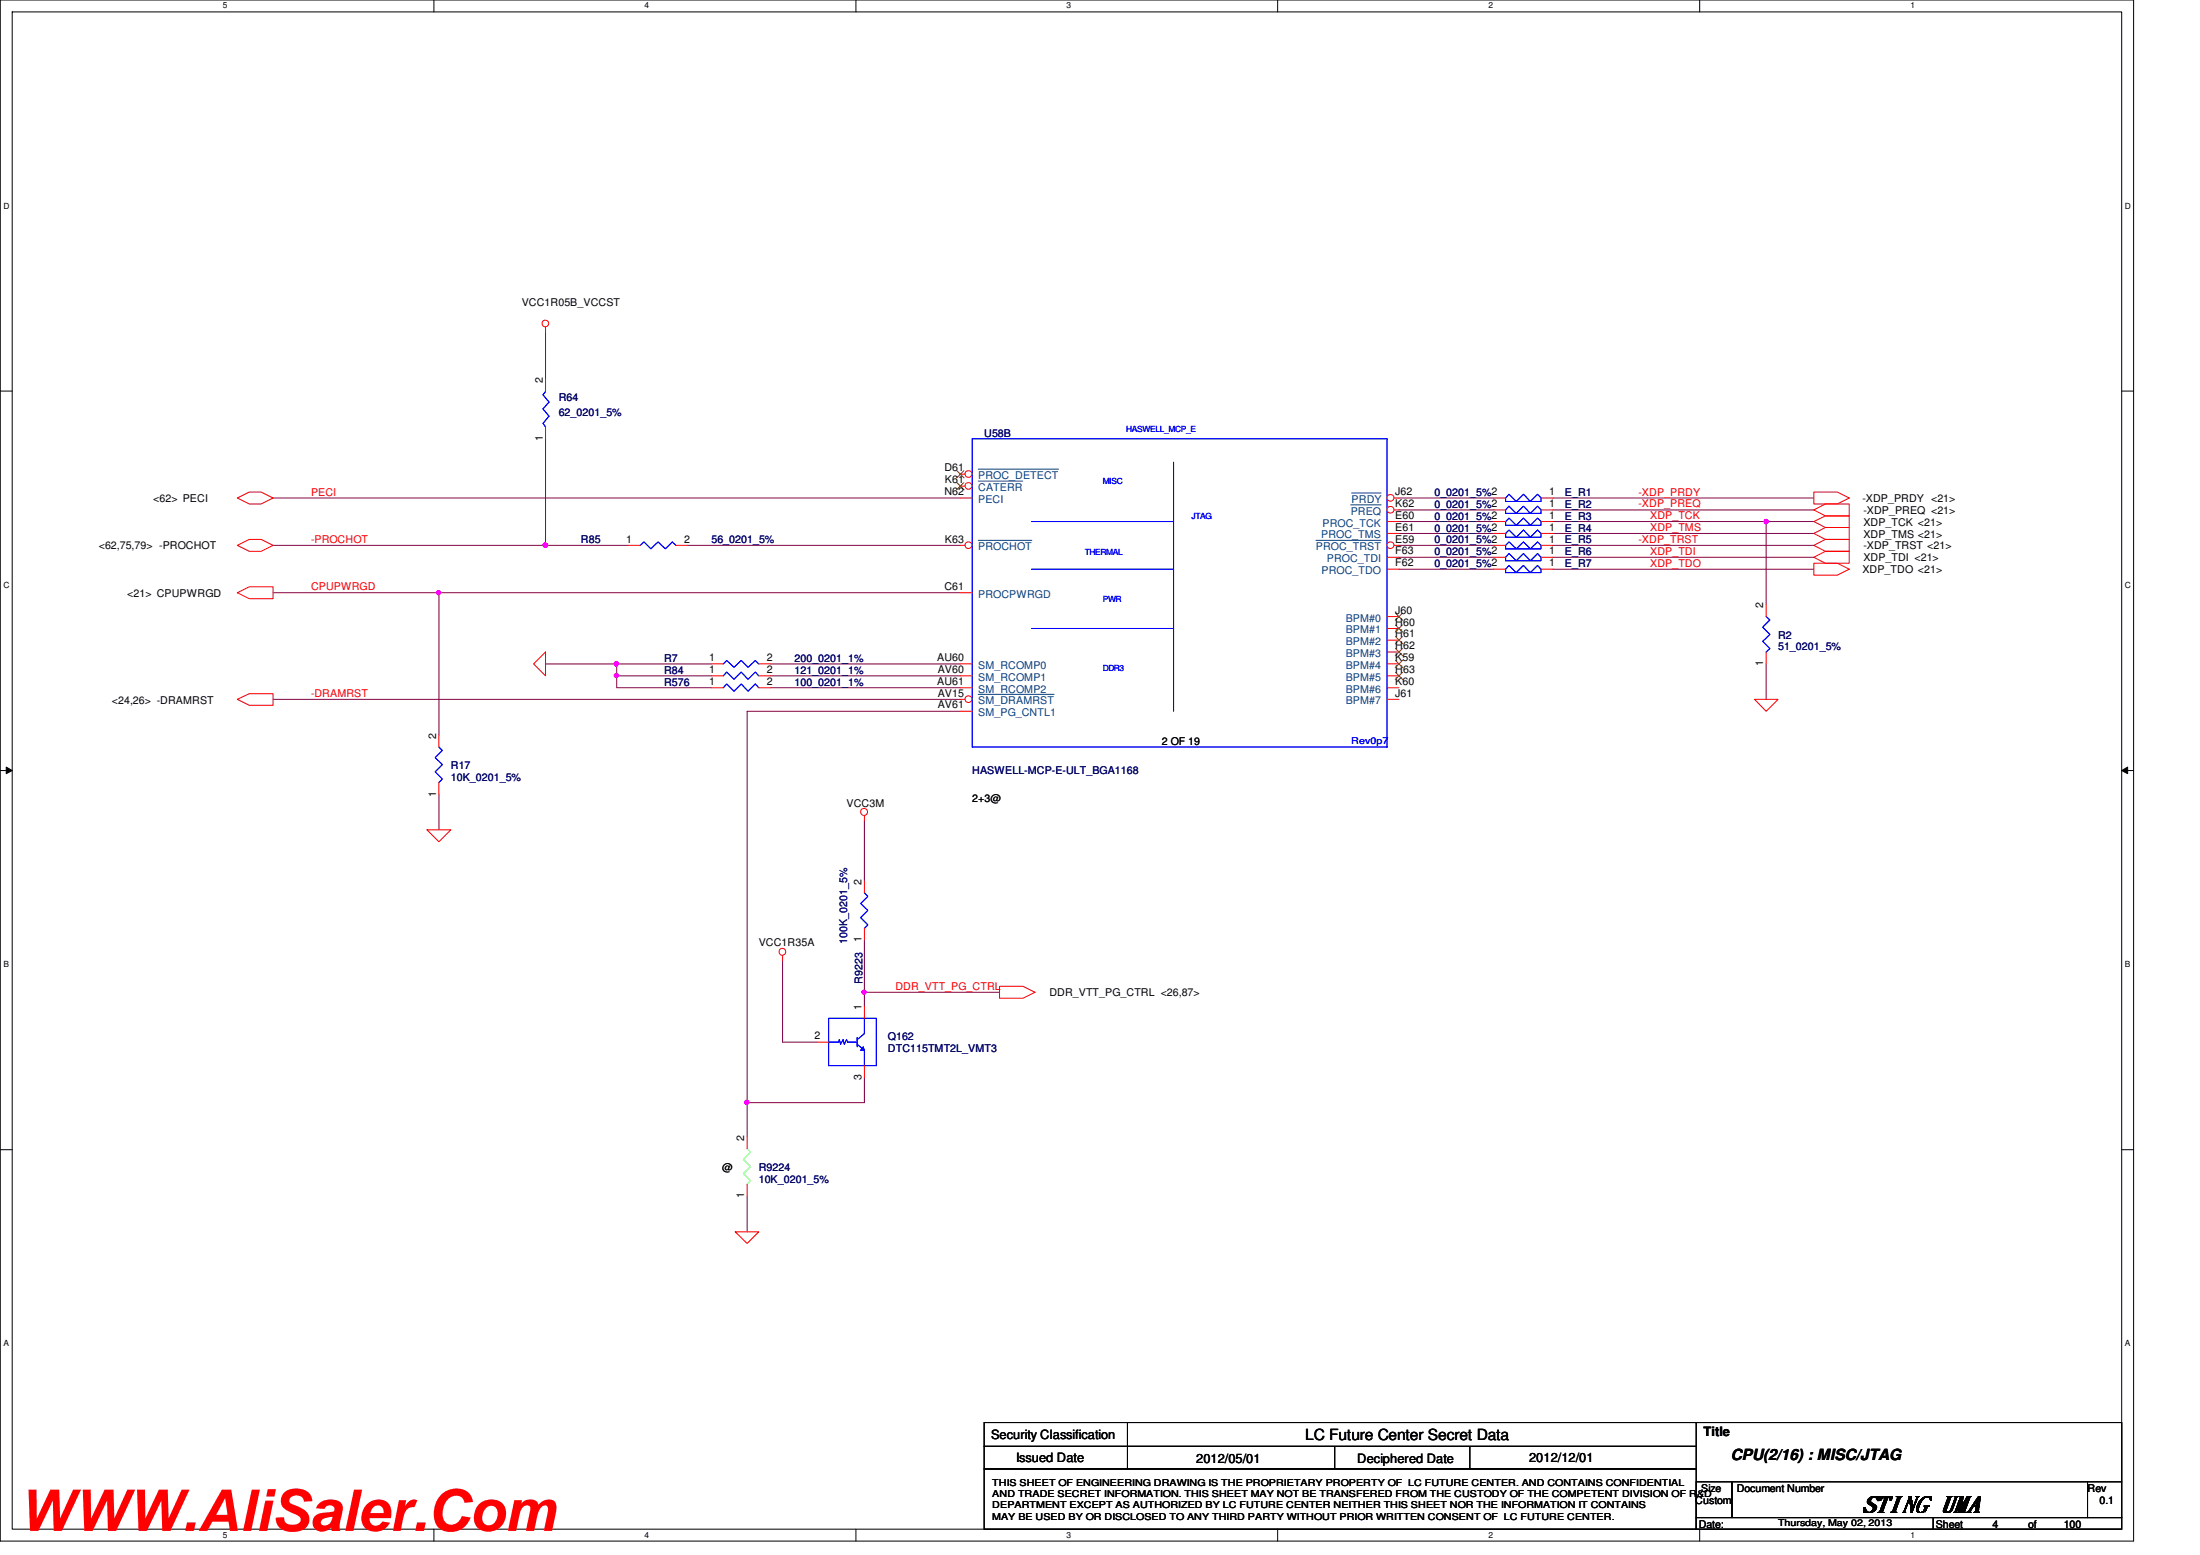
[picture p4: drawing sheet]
<svg xmlns="http://www.w3.org/2000/svg" width="297mm" height="210mm" viewBox="0 0 297 210" stroke-linecap="round" stroke-linejoin="round" font-family="sans-serif">
<path d="M0 0h288.1v208h-288.1zM1.6 1.6h284.9v204.8h-284.9z" fill="none" stroke="#000" stroke-width=".14"/>
<g fill="#fff">
<path d="M30.1 .2h.6v1.2h-.6z"/>
<path d="M30.1 206.6h.6v1.2h-.6z"/>
</g>
<path d="M58.6 0v1.6M58.6 206.4v1.6" fill="none" stroke="#000" stroke-width=".14"/>
<g fill="#fff">
<path d="M87 .2h.6v1.2h-.6z"/>
<path d="M87 206.6h.6v1.2h-.6z"/>
</g>
<path d="M115.6 0v1.6M115.6 206.4v1.6" fill="none" stroke="#000" stroke-width=".14"/>
<g fill="#fff">
<path d="M144 .2h.6v1.2h-.6z"/>
<path d="M144 206.6h.6v1.2h-.6z"/>
</g>
<path d="M172.5 0v1.6M172.5 206.4v1.6" fill="none" stroke="#000" stroke-width=".14"/>
<g fill="#fff">
<path d="M201 .2h.5v1.2h-.5z"/>
<path d="M201 206.6h.5v1.2h-.5z"/>
</g>
<path d="M229.5 0v1.6M229.5 206.4v1.6" fill="none" stroke="#000" stroke-width=".14"/>
<g fill="#fff">
<path d="M257.9 .2h.6v1.2h-.6z"/>
<path d="M257.9 206.6h.6v1.2h-.6z"/>
<path d="M.5 27.2h.7v1.2h-.7z"/>
<path d="M286.9 27.2h.8v1.2h-.8z"/>
<path d="M.5 78.4h.7v1.1h-.7z"/>
<path d="M286.9 78.4h.8v1.1h-.8z"/>
</g>
<path d="M0 52.8h1.6M286.5 52.8h1.6" fill="none" stroke="#000" stroke-width=".14"/>
<g fill="#fff">
<path d="M.5 129.6h.7v1.2h-.7z"/>
<path d="M286.9 129.6h.7v1.2h-.7z"/>
</g>
<path d="M0 104h1.6M.8 103.5l.8 .5-.8 .4zM286.5 104h1.6M286.5 104l.8-.5v.9z" fill="none" stroke="#000" stroke-width=".14"/>
<path d="M.8 103.5l.8 .5-.8 .4zM286.5 104l.8-.5v.9z" fill="#000"/>
<g fill="#fff">
<path d="M.5 180.8h.7v1.1h-.7z"/>
<path d="M286.9 180.8h.7v1.1h-.7z"/>
</g>
<path d="M0 155.2h1.6M286.5 155.2h1.6" fill="none" stroke="#000" stroke-width=".14"/>
<circle cx="67.3" cy="65.6" r=".23" fill="#80ff00"/>
<path d="M73.7 73.6h11.2" fill="none" stroke="#800040" stroke-width=".14"/>
<circle cx="73.6" cy="73.6" r=".32" fill="#f0f"/>
<circle cx="73.6" cy="73.6" r=".32" fill="none" stroke="#f0f" stroke-width=".14"/>
<path d="M73.7 59.2v14.4h-36.8M73.7 44.8v6.4M36.9 80h92.8" fill="none" stroke="#800040" stroke-width=".14"/>
<circle cx="59.2" cy="80" r=".3" fill="#f0f"/>
<circle cx="59.2" cy="80" r=".3" fill="none" stroke="#f0f" stroke-width=".14"/>
<path d="M36.9 67.2h92.8M92.9 73.6h36.8M59.3 80v19.2M83.3 89.6h12.8M104.1 89.6h25.6M104.1 91.2h25.6M104.1 92.8h25.6M59.3 107.2v4.8" fill="none" stroke="#800040" stroke-width=".14"/>
<circle cx="83.2" cy="89.6" r=".31" fill="#f0f"/>
<circle cx="83.2" cy="89.6" r=".31" fill="none" stroke="#f0f" stroke-width=".14"/>
<path d="M96.1 91.2h-12.8v1.6h12.8" fill="none" stroke="#800040" stroke-width=".14"/>
<circle cx="83.2" cy="91.2" r=".3" fill="#f0f"/>
<circle cx="83.2" cy="91.2" r=".3" fill="none" stroke="#f0f" stroke-width=".14"/>
<path d="M36.9 94.4h92.8M73.7 89.6h9.6v1.6M100.9 96v52.8h15.8v-3.3M100.9 148.8v4.7M100.9 161.5v4.8" fill="none" stroke="#800040" stroke-width=".14"/>
<circle cx="100.8" cy="148.8" r=".3" fill="#f0f"/>
<circle cx="100.8" cy="148.8" r=".3" fill="none" stroke="#f0f" stroke-width=".14"/>
<path d="M116.7 110.7v8.2M105.7 129.6v11.1h4.6M116.7 133.9v1.9" fill="none" stroke="#800040" stroke-width=".14"/>
<circle cx="116.7" cy="133.9" r=".3" fill="#f0f"/>
<circle cx="116.7" cy="133.9" r=".3" fill="none" stroke="#f0f" stroke-width=".14"/>
<path d="M209.7 73.6h35.2M209.7 72h35.2M209.7 75.2h35.2M209.7 67.2h35.2M209.7 70.4h35.2M100.9 96h28.8M238.5 89.6v4.8M116.7 126.9v7h18.3" fill="none" stroke="#800040" stroke-width=".14"/>
<circle cx="238.5" cy="70.4" r=".3" fill="#f0f"/>
<circle cx="238.5" cy="70.4" r=".3" fill="none" stroke="#f0f" stroke-width=".14"/>
<path d="M188.9 67.2h12.8M188.9 68.8h12.8M188.9 70.4h12.8M188.9 72h12.8M188.9 73.6h12.8M188.9 75.2h12.8M188.9 76.8h12.8M209.7 76.8h35.2M209.7 68.8h35.2M238.5 70.4v11.2" fill="none" stroke="#800040" stroke-width=".14"/>
<g fill="none" stroke="#f00" stroke-width=".14">
<path d="M73.7 44.2v.6M32 67.2l1.7-.8h1.6l1.6 .8-1.6 .8h-1.6zM32 73.6l1.7-.8h1.6l1.6 .8-1.6 .8h-1.6zM201.7 76.8h1.6M208.1 76.8h1.6M244.9 66.4h3.2l1.6 .8-1.6 .8h-3.2zM244.9 76h3.2l1.6 .8-1.6 .8h-3.2zM244.9 68.8l1.6-.8h3.2v1.6h-3.2zM244.9 70.4l1.6-.8h3.2v1.6h-3.2zM244.9 72l1.6-.8h3.2v1.6h-3.2zM244.9 73.6l1.6-.8h3.2v1.6h-3.2zM244.9 75.2l1.6-.8h3.2v1.6h-3.2z"/>
<path d="M32 80l1.7-.8h3.2v1.6h-3.2zM32 94.4l1.7-.8h3.2v1.6h-3.2zM73.7 88v3.2l-1.7-1.6zM236.9 94.4h3.2l-1.6 1.6zM57.7 112h3.2l-1.6 1.6zM116.7 110.1v.6M105.7 129v.6M135 133.1h3.1l1.6 .8-1.6 .8h-3.1zM99.3 166.3h3.1l-1.5 1.6z"/>
<circle cx="73.6" cy="43.7" r=".45"/>
<circle cx="116.7" cy="109.6" r=".47"/>
<circle cx="105.6" cy="128.5" r=".46"/>
</g>
<path d="M132.9 192h96.1v3.2h-96.1zM132.9 195.2h96.1v3.1h-96.1zM132.9 198.3h96.1v8.1h-96.1zM152.2 192v6.3M180.2 195.2v3.1M198.5 195.2v3.1M228.9 192h57.6v8M229 200h4.8v4.9h-4.8zM229 204.9h32v1.5h-32zM233.8 200h48.1v4.9h-48.1zM261 204.9h25.5v1.5h-25.5zM281.9 200h4.6v4.9h-4.6z" fill="none" stroke="#000" stroke-width=".14"/>
<path d="M131.3 59.2h56v41.6h-56zM139.3 70.4h19.1M139.3 76.8h19.1M158.4 62.4v33.6M203.7 76.3l1 1 1-1 .9 1 1-1 .5 .5v.5h-4.8v-.5zM139.3 84.8h19.1" fill="none" stroke="#00f" stroke-width=".14"/>
<circle cx="187.7" cy="68.8" r=".46" fill="#fff"/>
<g fill="none" stroke="#f00" stroke-width=".14">
<path d="M188.3 68.8h.6"/>
<circle cx="187.7" cy="68.8" r=".46"/>
</g>
<path d="M182.4 68.2h4.1" fill="none" stroke="#004080" stroke-width=".14"/>
<circle cx="187.7" cy="67.2" r=".46" fill="#fff"/>
<g fill="none" stroke="#f00" stroke-width=".14">
<path d="M187.3 70.4h1.6M188.3 67.2h.6"/>
<circle cx="187.7" cy="67.2" r=".46"/>
</g>
<path d="M182.5 66.5h4" fill="none" stroke="#004080" stroke-width=".14"/>
<circle cx="187.7" cy="73.6" r=".46" fill="#fff"/>
<g fill="none" stroke="#f00" stroke-width=".14">
<path d="M188.3 73.6h.6"/>
<circle cx="187.7" cy="73.6" r=".46"/>
</g>
<path d="M177.7 72.9h8.8" fill="none" stroke="#004080" stroke-width=".14"/>
<circle cx="130.8" cy="73.6" r=".46" fill="#fff"/>
<g fill="none" stroke="#f00" stroke-width=".14">
<path d="M129.7 73.6h.6M129.7 80h1.6"/>
<circle cx="130.8" cy="73.6" r=".46"/>
</g>
<path d="M132.1 72.9h7.2" fill="none" stroke="#004080" stroke-width=".14"/>
<circle cx="130.8" cy="65.6" r=".46" fill="#fff"/>
<g fill="none" stroke="#f00" stroke-width=".14">
<path d="M129.7 65.6h.6M129.7 67.2h1.6"/>
<circle cx="130.8" cy="65.6" r=".46"/>
</g>
<path d="M129.2 65.2l1 .9M130.1 65.2l-.9 .9" fill="none" stroke="#804000" stroke-width=".14"/>
<path d="M132.1 64.9h6" fill="none" stroke="#004080" stroke-width=".14"/>
<circle cx="130.8" cy="64" r=".46" fill="#fff"/>
<g fill="none" stroke="#f00" stroke-width=".14">
<path d="M129.7 64h.6M187.3 72h1.6M187.3 75.2h1.6M187.3 76.8h1.6M129.7 89.6h1.6M129.7 91.2h1.6M129.7 92.8h1.6M129.7 96h1.6M187.3 83.2h1.6M187.3 86.4h1.6M187.3 84.8h1.6M187.3 88h1.6"/>
<path d="M187.3 94.4h1.6M187.3 92.8h1.6M187.3 91.2h1.6M187.3 89.6h1.6"/>
<circle cx="130.8" cy="64" r=".46"/>
</g>
<g fill="none" stroke="#804000" stroke-width=".14">
<path d="M129.2 63.5l1 1M130.1 63.5l-.9 1M188.4 82.8l1 .9M188.4 85.9l1 1M188.4 84.4l1 .9M188.4 87.5l1 1M188.4 90.8l1 .9M188.4 89.2l1 .9M189.4 82.8l-1 .9M189.4 85.9l-1 1M189.4 84.4l-1 .9M189.4 87.5l-1 1"/>
<path d="M189.4 90.8l-1 .9M189.4 89.2l-1 .9"/>
</g>
<path d="M132.1 63.3h10.8" fill="none" stroke="#004080" stroke-width=".14"/>
<circle cx="130.8" cy="94.4" r=".46" fill="#fff"/>
<g fill="none" stroke="#f00" stroke-width=".14">
<path d="M73.7 57.6v1.6M73.7 51.2v1.6M84.9 73.6h1.5M91.3 73.6h1.6M201.7 67.2h1.6M201.7 68.8h1.6M201.7 70.4h1.6M201.7 72h1.6M201.7 73.6h1.6M201.7 75.2h1.6M208.1 67.2h1.6M208.1 68.8h1.6"/>
<path d="M208.1 70.4h1.6M208.1 72h1.6M208.1 73.6h1.6M208.1 75.2h1.6M59.3 99.2v1.6M96.1 92.8h1.6M96.1 89.6h1.6M96.1 91.2h1.6M102.4 92.8h1.7M102.4 89.6h1.7M102.4 91.2h1.7M129.7 94.4h.6"/>
<path d="M238.5 88v1.6M238.5 81.6v1.6M59.3 105.6v1.6M116.7 118.9v1.6M116.7 125.3v1.6M116.7 135.8v1.7M100.9 159.9v1.6M100.9 153.5v1.6M110.3 140.7h1.6M116.7 143.8v1.7"/>
<circle cx="130.8" cy="94.4" r=".46"/>
</g>
<path d="M132.1 93.7h10.2" fill="none" stroke="#004080" stroke-width=".14"/>
<g fill="none" stroke="#00f" stroke-width=".14">
<path d="M73.7 52.8l-.4 .5 .8 1-.8 .9 .8 1-.8 1 .4 .4M86.4 73.6l.5-.4 1 .9 1-.9 .9 .9 1-.9 .5 .4M203.3 70.4l.4-.5 1 1 1-1 .9 1 1-1 .5 .5v.5h-4.8zM203.3 72l.4-.5 1 1 1-1 .9 1 1-1 .5 .5v.5h-4.8zM203.3 73.6l.4-.4 1 .9 1-.9 .9 .9 1-.9 .5 .4v.5h-4.8zM203.7 66.7l1 1 1-1 .9 1 1-1 .5 .5v.5h-4.8v-.5zM203.7 68.3l1 1 1-1 .9 1 1-1 .5 .5v.5h-4.8v-.5zM203.7 74.7l1 1 1-1 .9 1 1-1 .5 .5v.5h-4.8v-.5zM97.7 92.8l.4-.5 1 1 1-1 .9 1 1-1 .4 .5M97.7 89.6l.4-.4 1 .9 1-.9 .9 .9 1-.9 .4 .4M97.7 91.2l.4-.5 1 1 1-1 .9 1 1-1 .4 .5M238.5 83.2l.5 .5-1 1 1 .9-1 1 1 .9-.5 .5"/>
<path d="M59.3 100.8l.4 .5-.9 1 .9 .9-.9 1 .9 1-.4 .4M111.9 137.5h6.4v6.3h-6.4zM116.7 120.5l.5 .5-1 1 1 .9-1 1 1 .9-.5 .5M116.7 137.5v2l-1 .8M111.9 140.7h1.3l.1-.4 .2 .7 .3-.7 .2 .7 .3-.7 .2 .4h1.2M115.7 140v1.3M115.7 141l1 .8-.2-.5-.3 .5h.5v2"/>
</g>
<path d="M100.9 155.1l.4 .4-.9 1 .9 1-.9 .9 .9 1-.4 .5" fill="none" stroke="#80ff80" stroke-width=".14"/>
<circle cx="73.6" cy="73.6" r=".32" fill="#f0f"/>
<circle cx="73.6" cy="73.6" r=".32" fill="none" stroke="#f0f" stroke-width=".14"/>
<circle cx="59.2" cy="80" r=".3" fill="#f0f"/>
<circle cx="59.2" cy="80" r=".3" fill="none" stroke="#f0f" stroke-width=".14"/>
<circle cx="83.2" cy="89.6" r=".31" fill="#f0f"/>
<circle cx="83.2" cy="89.6" r=".31" fill="none" stroke="#f0f" stroke-width=".14"/>
<circle cx="83.2" cy="91.2" r=".3" fill="#f0f"/>
<circle cx="83.2" cy="91.2" r=".3" fill="none" stroke="#f0f" stroke-width=".14"/>
<circle cx="100.8" cy="148.8" r=".3" fill="#f0f"/>
<circle cx="100.8" cy="148.8" r=".3" fill="none" stroke="#f0f" stroke-width=".14"/>
<circle cx="116.7" cy="133.9" r=".3" fill="#f0f"/>
<circle cx="116.7" cy="133.9" r=".3" fill="none" stroke="#f0f" stroke-width=".14"/>
<circle cx="238.5" cy="70.4" r=".3" fill="#f0f"/>
<circle cx="238.5" cy="70.4" r=".3" fill="none" stroke="#f0f" stroke-width=".14"/>
<text font-size="7.8" fill="#f00" x="2.5" y="206.6">WWW.AliSaler.Com</text>
<text font-size="3" x="251.4" y="204">STING UMA</text>
<g font-size="2.1">
<text x="176.2" y="194.4">LC Future Center Secret Data</text>
<text x="233.7" y="197.1">CPU(2/16) : MISC/JTAG</text>
</g>
<g font-size="1.7">
<text x="133.8" y="194.3">Security Classification</text>
<text x="137.2" y="197.3">Issued Date</text>
<text x="161.5" y="197.5">2012/05/01</text>
<text x="183.3" y="197.5">Deciphered Date</text>
<text x="206.5" y="197.3">2012/12/01</text>
<text x="230" y="193.8">Title</text>
</g>
<g font-size="1.4">
<text x="70.4" y="41.4">VCC1R05B_VCCST</text>
<text x="73.3" y="51.7" transform="rotate(-90 73.3 51.7)">2</text>
<text x="73.3" y="59.5" transform="rotate(-90 73.3 59.5)">1</text>
<text x="127.5" y="63.6">D61</text>
<text x="127.6" y="65.2">K61</text>
<text x="20.7" y="67.8">&lt;62&gt; PECI</text>
<text x="127.5" y="66.8">N62</text>
<text x="188.4" y="70">E60</text>
<text x="188.4" y="68.5">K62</text>
<text x="188.4" y="66.8">J62</text>
<text x="188.4" y="71.6">E61</text>
<text x="209.2" y="66.8">1</text>
<text x="209.2" y="68.5">1</text>
<text x="209.2" y="70">1</text>
<text x="209.2" y="71.6">1</text>
<text x="251.5" y="67.8">-XDP_PRDY &lt;21&gt;</text>
<text x="251.6" y="69.4">-XDP_PREQ &lt;21&gt;</text>
<text x="251.6" y="71">XDP_TCK &lt;21&gt;</text>
<text x="13.3" y="74.2">&lt;62,75,79&gt; -PROCHOT</text>
<text x="84.5" y="73.2">1</text>
<text x="92.4" y="73.2">2</text>
<text x="127.6" y="73.2">K63</text>
<text x="188.4" y="74.8">F63</text>
<text x="188.4" y="73.2">E59</text>
<text x="188.4" y="76.5">F62</text>
<text x="209.2" y="76.5">1</text>
<text x="209.2" y="73.2">1</text>
<text x="209.2" y="74.8">1</text>
<text x="251.5" y="77.4">XDP_TDO &lt;21&gt;</text>
<text x="251.6" y="72.6">XDP_TMS &lt;21&gt;</text>
<text x="251.6" y="74.2">-XDP_TRST &lt;21&gt;</text>
<text x="251.6" y="75.8">XDP_TDI &lt;21&gt;</text>
<text x="17.2" y="80.6">&lt;21&gt; CPUPWRGD</text>
<text x="127.5" y="79.6">C61</text>
<text x="188.4" y="82.8">J60</text>
<text x="238.1" y="82.1" transform="rotate(-90 238.1 82.1)">2</text>
<text x="95.8" y="89.2">1</text>
<text x="103.5" y="89.2">2</text>
<text x="126.5" y="89.2">AU60</text>
<text x="188.4" y="86">H61</text>
<text x="188.4" y="84.5">H60</text>
<text x="188.4" y="87.6">H62</text>
<text x="188.4" y="89.2">K59</text>
<text x="238.1" y="89.9" transform="rotate(-90 238.1 89.9)">1</text>
<text x="15.1" y="95">&lt;24,26&gt; -DRAMRST</text>
<text x="95.8" y="92.5">1</text>
<text x="95.8" y="90.8">1</text>
<text x="103.5" y="92.5">2</text>
<text x="103.5" y="90.8">2</text>
<text x="126.5" y="92.5">AU61</text>
<text x="126.6" y="94">AV15</text>
<text x="126.6" y="90.8">AV60</text>
<text x="126.6" y="95.6">AV61</text>
<text x="188.4" y="94">J61</text>
<text x="188.4" y="92.5">K60</text>
<text x="188.4" y="90.8">H63</text>
<text x="58.9" y="99.7" transform="rotate(-90 58.9 99.7)">2</text>
<text x="156.9" y="100.6">2 OF 19</text>
<text x="58.9" y="107.5" transform="rotate(-90 58.9 107.5)">1</text>
<text x="114.3" y="108.9">VCC3M</text>
<text x="131.3" y="108.2">2+3@</text>
<text x="116.3" y="119.4" transform="rotate(-90 116.3 119.4)">2</text>
<text x="102.4" y="127.8">VCC1R35A</text>
<text x="116.3" y="127.2" transform="rotate(-90 116.3 127.2)">1</text>
<text x="116.3" y="136.4" transform="rotate(-90 116.3 136.4)">1</text>
<text x="141.7" y="134.5">DDR_VTT_PG_CTRL &lt;26,87&gt;</text>
<text x="110" y="140.3">2</text>
<text x="116.3" y="145.8" transform="rotate(-90 116.3 145.8)">3</text>
<text x="100.5" y="154" transform="rotate(-90 100.5 154)">2</text>
<text x="97.5" y="158">@</text>
<text x="100.5" y="161.8" transform="rotate(-90 100.5 161.8)">1</text>
<text x="228.9" y="203">Custom</text>
<text x="229.7" y="201.4">Size</text>
<text x="234.5" y="201.4">Document Number</text>
<text x="281.9" y="201.4">Rev</text>
<text x="283.5" y="203">0.1</text>
<text x="229.4" y="206.2">Date:</text>
<text x="261.4" y="206.2">Sheet</text>
<text x="269" y="206.2">4</text>
<text x="273.9" y="206.2">of</text>
<text x="278.6" y="206.2">100</text>
</g>
<g font-size="1.4" fill="#000080">
<text x="75.4" y="54.2">R64</text>
<text x="75.4" y="56.1">62_0201_5%</text>
<text x="132.9" y="59">U58B</text>
<text x="193.7" y="67">0_0201_5%2</text>
<text x="193.7" y="68.6">0_0201_5%2</text>
<text x="193.7" y="70.2">0_0201_5%2</text>
<text x="193.7" y="71.8">0_0201_5%2</text>
<text x="211.3" y="67">E_R1</text>
<text x="211.3" y="68.6">E_R2</text>
<text x="211.3" y="70.2">E_R3</text>
<text x="211.3" y="71.8">E_R4</text>
<text x="78.4" y="73.4">R85</text>
<text x="96.1" y="73.4">56_0201_5%</text>
<text x="193.7" y="76.6">0_0201_5%2</text>
<text x="193.7" y="73.4">0_0201_5%2</text>
<text x="193.7" y="75">0_0201_5%2</text>
<text x="211.3" y="76.6">E_R7</text>
<text x="211.3" y="73.4">E_R5</text>
<text x="211.3" y="75">E_R6</text>
<text x="89.7" y="89.4">R7</text>
<text x="107.3" y="89.4">200_0201_1%</text>
<text x="240.1" y="86.2">R2</text>
<text x="240.1" y="87.8">51_0201_5%</text>
<text x="89.7" y="92.6">R576</text>
<text x="89.7" y="91">R84</text>
<text x="107.3" y="92.6">100_0201_1%</text>
<text x="107.3" y="91">121_0201_1%</text>
<text x="60.9" y="103.8">R17</text>
<text x="60.9" y="105.4">10K_0201_5%</text>
<text x="131.3" y="104.4">HASWELL-MCP-E-ULT_BGA1168</text>
<text x="114.4" y="127.4" transform="rotate(-90 114.4 127.4)">100K_0201_5%</text>
<text x="116.5" y="132.8" transform="rotate(-90 116.5 132.8)">R9223</text>
<text x="119.9" y="140.4">Q162</text>
<text x="119.9" y="142">DTC115TMT2L_VMT3</text>
<text x="102.4" y="158">R9224</text>
<text x="102.4" y="159.6">10K_0201_5%</text>
</g>
<g font-size="1.4" fill="#004080">
<text x="132.1" y="64.7">PROC_DETECT</text>
<text x="132.1" y="66.3">CATERR</text>
<text x="132.1" y="67.9">PECI</text>
<text x="178.6" y="71.1">PROC_TCK</text>
<text x="182.4" y="69.5">PREQ</text>
<text x="182.5" y="67.9">PRDY</text>
<text x="132.1" y="74.3">PROCHOT</text>
<text x="177.7" y="74.3">PROC_TRST</text>
<text x="178.4" y="72.7">PROC_TMS</text>
<text x="178.4" y="77.5">PROC_TDO</text>
<text x="179.2" y="75.9">PROC_TDI</text>
<text x="132.1" y="80.7">PROCPWRGD</text>
<text x="181.7" y="83.9">BPM#0</text>
<text x="181.7" y="87.1">BPM#2</text>
<text x="181.7" y="85.5">BPM#1</text>
<text x="181.7" y="88.7">BPM#3</text>
<text x="132.1" y="90.3">SM_RCOMP0</text>
<text x="132.1" y="91.9">SM_RCOMP1</text>
<text x="132.1" y="93.5">SM_RCOMP2</text>
<text x="132.1" y="95.1">SM_DRAMRST</text>
<text x="181.7" y="95.1">BPM#7</text>
<text x="181.7" y="93.5">BPM#6</text>
<text x="181.7" y="91.9">BPM#5</text>
<text x="181.7" y="90.3">BPM#4</text>
<text x="132.1" y="96.7">SM_PG_CNTL1</text>
</g>
<g font-size="1.4" fill="#f00">
<text x="42" y="66.9">PECI</text>
<text x="221.2" y="66.9">-XDP_PRDY</text>
<text x="221.2" y="68.5">-XDP_PREQ</text>
<text x="222.8" y="70.1">XDP_TCK</text>
<text x="222.8" y="71.7">XDP_TMS</text>
<text x="42" y="73.3">-PROCHOT</text>
<text x="221.2" y="73.3">-XDP_TRST</text>
<text x="222.8" y="74.9">XDP_TDI</text>
<text x="222.8" y="76.5">XDP_TDO</text>
<text x="42" y="79.7">CPUPWRGD</text>
<text x="42" y="94.1">-DRAMRST</text>
<text x="120.9" y="133.6">DDR_VTT_PG_CTRL</text>
</g>
<text font-size="1.3" fill="#00f" x="182.5" y="100.4">Rev0p7</text>
<g font-size="1.3">
<text x="134" y="200.6">THIS SHEET OF ENGINEERING DRAWING IS THE PROPRIETARY PROPERTY OF LC FUTURE CENTER. AND CONTAINS CONFIDENTIAL</text>
<text x="134" y="202.1">AND TRADE SECRET INFORMATION. THIS SHEET MAY NOT BE TRANSFERED FROM THE CUSTODY OF THE COMPETENT DIVISION OF R&amp;D</text>
<text x="134" y="203.6">DEPARTMENT EXCEPT AS AUTHORIZED BY LC FUTURE CENTER NEITHER THIS SHEET NOR THE INFORMATION IT CONTAINS</text>
<text x="134" y="205.1">MAY BE USED BY OR DISCLOSED TO ANY THIRD PARTY WITHOUT PRIOR WRITTEN CONSENT OF LC FUTURE CENTER.</text>
<text x="240.1" y="206">Thursday, May 02, 2013</text>
</g>
<g font-size="1.1">
<text x="30.1" y="1.1">5</text>
<text x="87" y="1.1">4</text>
<text x="144" y="1.1">3</text>
<text x="201" y="1.1">2</text>
<text x="257.9" y="1.1">1</text>
<text x=".5" y="28.2">D</text>
<text x="286.9" y="28.2">D</text>
<text x=".5" y="79.3">C</text>
<text x="286.9" y="79.3">C</text>
<text x=".5" y="130.6">B</text>
<text x="286.9" y="130.6">B</text>
<text x=".5" y="181.7">A</text>
<text x="286.9" y="181.7">A</text>
<text x="30.1" y="207.6">5</text>
<text x="87" y="207.6">4</text>
<text x="144" y="207.6">3</text>
<text x="201" y="207.6">2</text>
<text x="257.9" y="207.6">1</text>
</g>
<g font-size="1.1" fill="#00f">
<text x="152.1" y="58.3">HASWELL_MCP_E</text>
<text x="148.9" y="65.3">MISC</text>
<text x="160.9" y="70.1">JTAG</text>
<text x="146.5" y="74.9">THERMAL</text>
<text x="148.9" y="81.3">PWR</text>
<text x="148.9" y="90.6">DDR3</text>
</g>
</svg>
